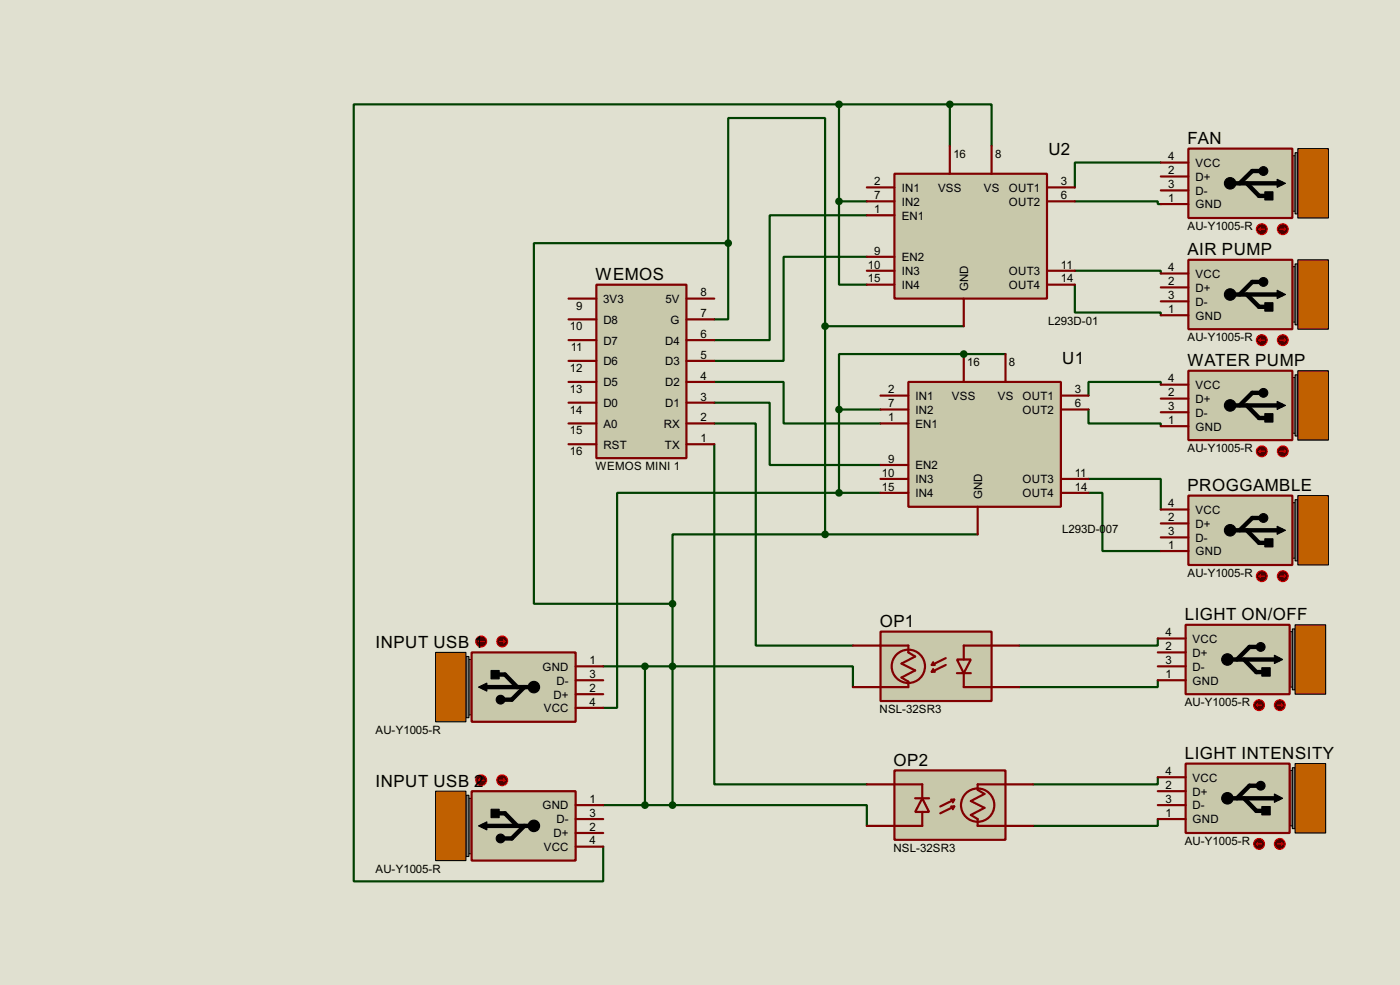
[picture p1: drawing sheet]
<svg xmlns="http://www.w3.org/2000/svg" width="256mm" height="180mm" viewBox="0 0 256 180" stroke-linecap="round" stroke-linejoin="round" font-family="sans-serif">
<path d="M0 0h256.5v180.3h-256.5z" fill="#e0e0d0"/>
<g fill="none" stroke="#004000" stroke-width=".4">
<path d="M158.8 39.4h-17.8v22.9h-10.1M158.8 36.9h-5.1v15.2h5.1M196.9 36.9h15.2v.5h.6M212.7 29.8h-15.8v4.5M151.2 59.7h25.4M158.8 47h-15.2v19.1h-12.7M196.9 49.6h15.8v.5M196.9 52.1v5.1h15.8v.5M130.9 77.5h7.6v40.7h17.8M130.9 69.9h12.7v7.6h17.7M130.9 73.7h10.1v11.4h20.3M176.6 64.8h-22.9v10.2h7.6"/>
<path d="M199.4 75v2.5h13.3v.5M212.7 70.4v-.5h-13.3v2.5M130.9 81.3v62.3h27.9M199.4 87.7h13.3v5.6M199.4 90.2h2.6v10.7h10.7M212.1 116.9v1.3h-25.4M110.5 122h7.7v25.4h-7.7M212.1 124.5v1.3h-25.4M212.1 149.9v1.3h-22.8M212.1 142.3v1.3h-22.8"/>
</g>
<circle cx="176.6" cy="64.8" r=".2" fill="#004000"/>
<g fill="none" stroke="#004000" stroke-width=".4">
<path d="M153.7 19.1h-88.9v142.2h45.7v-6.3M153.7 19.1v17.8M153.7 19.1h20.3M174 19.1h7.7v7.6M174 19.1v7.6M133.4 44.5v14h-2.5M133.4 44.5v-22.9h17.8v76.2M133.4 44.5h-35.6v66h25.4M153.7 75v15.2M176.6 64.8h7.6M151.2 97.8h-28v12.7M151.2 97.8h27.9"/>
<path d="M153.7 90.2h-40.6v39.4h-2.6M153.7 90.2h7.6M123.2 110.5v36.9M118.2 122h38.1v3.8M118.2 147.4h5M123.2 147.4h35.6v3.8"/>
</g>
<g fill="#808080" stroke="#000" stroke-width=".2">
<path d="M236.3 141h1v10.2h-1z"/>
<path d="M236.8 140.5h.5v11.2h-.5z"/>
</g>
<path d="M237.3 139.8h5.6v12.7h-5.6z" fill="#c06000" stroke="#000" stroke-width=".2"/>
<path d="M217.2 139.8h19.1v12.7h-19.1z" fill="#c8c8aa" stroke="#800000" stroke-width=".4"/>
<g fill="#000" stroke="#000" stroke-width=".2">
<circle cx="224.8" cy="146.1" r="1.05"/>
<circle cx="230.9" cy="143.8" r=".8"/>
</g>
<path d="M225.9 146.1h8.4M227.9 146.1l2.3 2.3h1.8M230.7 143.8h-1.8l-2.3 2.3" fill="none" stroke="#000" stroke-width=".8"/>
<path d="M231.2 147.6h1.5v1.6h-1.5z" fill="#000" stroke="#000" stroke-width=".18"/>
<path d="M233.5 145.3l1.5 .8-1.5 .8z" fill="#000" stroke="#000" stroke-width=".18"/>
<path d="M212.1 142.3h5.1M212.1 144.8h5.1M212.1 147.4h5.1M212.1 149.9h5.1" fill="none" stroke="#800000" stroke-width=".4"/>
<circle cx="230.6" cy="154.5" r="1" fill="#400000" stroke="#f00" stroke-width=".2"/>
<path d="M230.2 154.5l.2 .2M230.2 154.5h1M230.4 154.2l-.2 .3" fill="none" stroke="#f00" stroke-width=".2"/>
<circle cx="234.4" cy="154.5" r="1" fill="#400000" stroke="#f00" stroke-width=".2"/>
<path d="M234 154.5h1M234.8 154.2l.2 .3M235 154.5l-.2 .2" fill="none" stroke="#f00" stroke-width=".2"/>
<path d="M109.3 52.1h16.5v31.8h-16.5z" fill="#c8c8aa" stroke="#800000" stroke-width=".4"/>
<g fill="none" stroke="#800000" stroke-width=".4">
<path d="M104.2 58.5h5.1M104.2 54.7h5.1M125.8 58.5h5.1M125.8 54.7h5.1M104.2 77.5h5.1M104.2 73.7h5.1M104.2 69.9h5.1M104.2 66.1h5.1M104.2 62.3h5.1M125.8 77.5h5.1M125.8 73.7h5.1M125.8 69.9h5.1"/>
<path d="M125.8 66.1h5.1M125.8 62.3h5.1M104.2 81.3h5.1M125.8 81.3h5.1"/>
</g>
<g fill="#808080" stroke="#000" stroke-width=".2">
<path d="M236.8 28.5h1v10.2h-1z"/>
<path d="M237.3 28h.5v11.2h-.5z"/>
</g>
<path d="M237.8 27.2h5.6v12.7h-5.6z" fill="#c06000" stroke="#000" stroke-width=".2"/>
<path d="M217.7 27.2h19.1v12.7h-19.1z" fill="#c8c8aa" stroke="#800000" stroke-width=".4"/>
<g fill="#000" stroke="#000" stroke-width=".2">
<circle cx="225.3" cy="33.6" r="1.05"/>
<circle cx="231.4" cy="31.3" r=".8"/>
</g>
<path d="M226.4 33.6h8.4M228.4 33.6l2.3 2.3h1.8M231.2 31.3h-1.8l-2.3 2.3" fill="none" stroke="#000" stroke-width=".8"/>
<path d="M231.7 35.1h1.5v1.5h-1.5z" fill="#000" stroke="#000" stroke-width=".18"/>
<path d="M234 32.8l1.5 .8-1.5 .7z" fill="#000" stroke="#000" stroke-width=".18"/>
<path d="M212.7 29.8h5M212.7 32.3h5M212.7 34.9h5M212.7 37.4h5" fill="none" stroke="#800000" stroke-width=".4"/>
<circle cx="231.1" cy="42" r="1" fill="#400000" stroke="#f00" stroke-width=".2"/>
<path d="M230.7 42l.2 .2M230.7 42h1M230.9 41.7l-.2 .3" fill="none" stroke="#f00" stroke-width=".2"/>
<circle cx="235" cy="42" r="1" fill="#400000" stroke="#f00" stroke-width=".2"/>
<path d="M234.5 42h1M235.3 41.7l.2 .3M235.5 42l-.2 .2" fill="none" stroke="#f00" stroke-width=".2"/>
<g fill="#808080" stroke="#000" stroke-width=".2">
<path d="M85.4 146.1h1v10.2h-1z"/>
<path d="M85.4 145.6h.5v11.2h-.5z"/>
</g>
<path d="M79.8 144.8h5.6v12.7h-5.6z" fill="#c06000" stroke="#000" stroke-width=".2"/>
<path d="M86.4 144.8h19.1v12.7h-19.1z" fill="#c8c8aa" stroke="#800000" stroke-width=".4"/>
<g fill="#000" stroke="#000" stroke-width=".2">
<circle cx="91.7" cy="153.5" r=".8"/>
<circle cx="97.8" cy="151.2" r="1.05"/>
</g>
<path d="M88.4 151.2h8.4M90.7 148.9h1.8l2.3 2.3M96.1 151.2l-2.3 2.3h-1.8" fill="none" stroke="#000" stroke-width=".8"/>
<path d="M90 148.1h1.5v1.6h-1.5z" fill="#000" stroke="#000" stroke-width=".18"/>
<path d="M87.7 151.2l1.5-.8v1.5z" fill="#000" stroke="#000" stroke-width=".18"/>
<path d="M105.5 155h5M105.5 152.5h5M105.5 149.9h5M105.5 147.4h5" fill="none" stroke="#800000" stroke-width=".4"/>
<circle cx="92" cy="142.8" r="1" fill="#400000" stroke="#f00" stroke-width=".2"/>
<path d="M91.5 142.8h1M92.3 142.5l.2 .3M92.5 142.8l-.2 .3" fill="none" stroke="#f00" stroke-width=".2"/>
<circle cx="88.1" cy="142.8" r="1" fill="#400000" stroke="#f00" stroke-width=".2"/>
<path d="M87.7 142.8l.2 .3M87.7 142.8h1M87.9 142.5l-.2 .3" fill="none" stroke="#f00" stroke-width=".2"/>
<g fill="#808080" stroke="#000" stroke-width=".2">
<path d="M85.4 120.7h1v10.2h-1z"/>
<path d="M85.4 120.2h.5v11.2h-.5z"/>
</g>
<path d="M79.8 119.4h5.6v12.7h-5.6z" fill="#c06000" stroke="#000" stroke-width=".2"/>
<path d="M86.4 119.4h19.1v12.7h-19.1z" fill="#c8c8aa" stroke="#800000" stroke-width=".4"/>
<g fill="#000" stroke="#000" stroke-width=".2">
<circle cx="91.7" cy="128.1" r=".8"/>
<circle cx="97.8" cy="125.8" r="1.05"/>
</g>
<path d="M88.4 125.8h8.4M90.7 123.5h1.8l2.3 2.3M96.1 125.8l-2.3 2.3h-1.8" fill="none" stroke="#000" stroke-width=".8"/>
<path d="M90 122.7h1.5v1.6h-1.5z" fill="#000" stroke="#000" stroke-width=".18"/>
<path d="M87.7 125.8l1.5-.8v1.5z" fill="#000" stroke="#000" stroke-width=".18"/>
<path d="M105.5 129.6h5M105.5 127.1h5M105.5 124.5h5M105.5 122h5" fill="none" stroke="#800000" stroke-width=".4"/>
<circle cx="92" cy="117.4" r="1" fill="#400000" stroke="#f00" stroke-width=".2"/>
<path d="M91.5 117.4h1M92.3 117.1l.2 .3M92.5 117.4l-.2 .3" fill="none" stroke="#f00" stroke-width=".2"/>
<circle cx="88.1" cy="117.4" r="1" fill="#400000" stroke="#f00" stroke-width=".2"/>
<path d="M87.7 117.4l.2 .3M87.7 117.4h1M87.9 117.1l-.2 .3" fill="none" stroke="#f00" stroke-width=".2"/>
<path d="M163.9 31.8h27.9v22.9h-27.9z" fill="#c8c8aa" stroke="#800000" stroke-width=".4"/>
<g fill="none" stroke="#800000" stroke-width=".4">
<path d="M158.8 34.3h5.1M158.8 36.9h5.1M158.8 39.4h5.1M174 26.7v5.1M181.7 26.7v5.1M191.8 34.3h5.1M191.8 36.9h5.1M158.8 49.6h5.1M158.8 52.1h5.1M158.8 47h5.1M176.6 54.7v5M191.8 49.6h5.1"/>
<path d="M191.8 52.1h5.1"/>
</g>
<path d="M161.3 115.6h20.4v12.7h-20.4z" fill="#c8c8aa" stroke="#800000" stroke-width=".4"/>
<circle cx="166.4" cy="122" r="3.1" fill="#c8c8aa" stroke="#800000" stroke-width=".4"/>
<path d="M161.3 118.2h5.1v1.2l1.3 .8-2.5 1.3 2.5 1.2-2.5 1.3 1.2 .8v1h-5.1M170.7 121.7h.6M170.7 123h.6M171 121.2l-.3 .5M171 122.5l-.3 .5M173.3 120.5l-2.6 1.2M173.3 121.7l-2.6 1.3" fill="none" stroke="#800000" stroke-width=".4"/>
<path d="M175.3 120.7h2.6l-1.3 2.5z" fill="#c8c8aa" stroke="#800000" stroke-width=".4"/>
<path d="M156.3 118.2h5M186.7 118.2h-10.1v2.5M156.3 125.8h5M175.3 123.2h2.6M176.6 123.2v2.6h10.1" fill="none" stroke="#800000" stroke-width=".4"/>
<path d="M163.9 141h20.3v12.7h-20.3z" fill="#c8c8aa" stroke="#800000" stroke-width=".4"/>
<circle cx="179.1" cy="147.4" r="3.1" fill="#c8c8aa" stroke="#800000" stroke-width=".4"/>
<path d="M174.3 147.6h.5M174.3 146.4h.5M174.8 147.6l-2.5 1.3M174.8 147.6l-.2 .5M174.8 146.4l-2.5 1.2M174.8 146.4l-.2 .5M184.2 143.6h-5.1v1l1.3 .7-2.5 1.3 2.5 1.3-2.5 1.3 1.2 .7v1.3h5.1" fill="none" stroke="#800000" stroke-width=".4"/>
<path d="M169 146.1l1.2 2.5h-2.5z" fill="#c8c8aa" stroke="#800000" stroke-width=".4"/>
<path d="M158.8 143.6h10.2v2.5M167.7 146.1h2.5M169 148.6v2.6h-10.2M184.2 151.2h5.1M184.2 143.6h5.1" fill="none" stroke="#800000" stroke-width=".4"/>
<path d="M166.4 69.9h28v22.9h-28z" fill="#c8c8aa" stroke="#800000" stroke-width=".4"/>
<g fill="none" stroke="#800000" stroke-width=".4">
<path d="M161.3 72.4h5.1M161.3 75h5.1M161.3 77.5h5.1M176.6 64.8v5.1M184.2 64.8v5.1M194.4 72.4h5M194.4 75h5M161.3 87.7h5.1M161.3 90.2h5.1M161.3 85.1h5.1M179.1 92.8v5M194.4 87.7h5"/>
<path d="M194.4 90.2h5"/>
</g>
<g fill="#808080" stroke="#000" stroke-width=".2">
<path d="M236.3 115.6h1v10.2h-1z"/>
<path d="M236.8 115.1h.5v11.2h-.5z"/>
</g>
<path d="M237.3 114.4h5.6v12.7h-5.6z" fill="#c06000" stroke="#000" stroke-width=".2"/>
<path d="M217.2 114.4h19.1v12.7h-19.1z" fill="#c8c8aa" stroke="#800000" stroke-width=".4"/>
<g fill="#000" stroke="#000" stroke-width=".2">
<circle cx="230.9" cy="118.4" r=".8"/>
<circle cx="224.8" cy="120.7" r="1.05"/>
</g>
<path d="M230.7 118.4h-1.8l-2.3 2.3M225.9 120.7h8.4M227.9 120.7l2.3 2.3h1.8" fill="none" stroke="#000" stroke-width=".8"/>
<path d="M231.2 122.2h1.5v1.6h-1.5z" fill="#000" stroke="#000" stroke-width=".18"/>
<path d="M233.5 119.9l1.5 .8-1.5 .8z" fill="#000" stroke="#000" stroke-width=".18"/>
<path d="M212.1 116.9h5.1M212.1 119.4h5.1M212.1 122h5.1M212.1 124.5h5.1" fill="none" stroke="#800000" stroke-width=".4"/>
<circle cx="230.6" cy="129.1" r="1" fill="#400000" stroke="#f00" stroke-width=".2"/>
<path d="M230.2 129.1l.2 .2M230.2 129.1h1M230.4 128.8l-.2 .3" fill="none" stroke="#f00" stroke-width=".2"/>
<circle cx="234.4" cy="129.1" r="1" fill="#400000" stroke="#f00" stroke-width=".2"/>
<path d="M234 129.1h1M234.8 128.8l.2 .3M235 129.1l-.2 .2" fill="none" stroke="#f00" stroke-width=".2"/>
<g fill="#004000" stroke="#004000" stroke-width=".4">
<circle cx="118.1" cy="122" r=".5"/>
<circle cx="118.1" cy="147.4" r=".5"/>
</g>
<g fill="#808080" stroke="#000" stroke-width=".2">
<path d="M236.8 48.8h1v10.2h-1z"/>
<path d="M237.3 48.3h.5v11.2h-.5z"/>
</g>
<path d="M237.8 47.6h5.6v12.7h-5.6z" fill="#c06000" stroke="#000" stroke-width=".2"/>
<path d="M217.7 47.6h19.1v12.7h-19.1z" fill="#c8c8aa" stroke="#800000" stroke-width=".4"/>
<g fill="#000" stroke="#000" stroke-width=".2">
<circle cx="225.3" cy="53.9" r="1.05"/>
<circle cx="231.4" cy="51.6" r=".8"/>
</g>
<path d="M226.4 53.9h8.4M228.4 53.9l2.3 2.3h1.8M231.2 51.6h-1.8l-2.3 2.3" fill="none" stroke="#000" stroke-width=".8"/>
<path d="M231.7 55.4h1.5v1.6h-1.5z" fill="#000" stroke="#000" stroke-width=".18"/>
<path d="M234 53.1l1.5 .8-1.5 .8z" fill="#000" stroke="#000" stroke-width=".18"/>
<path d="M212.7 50.1h5M212.7 52.6h5M212.7 55.2h5M212.7 57.7h5" fill="none" stroke="#800000" stroke-width=".4"/>
<circle cx="231.1" cy="62.3" r="1" fill="#400000" stroke="#f00" stroke-width=".2"/>
<path d="M230.7 62.3l.2 .2M230.7 62.3h1M230.9 62l-.2 .3" fill="none" stroke="#f00" stroke-width=".2"/>
<circle cx="235" cy="62.3" r="1" fill="#400000" stroke="#f00" stroke-width=".2"/>
<path d="M234.5 62.3h1M235.3 62l.2 .3M235.5 62.3l-.2 .2" fill="none" stroke="#f00" stroke-width=".2"/>
<g fill="#808080" stroke="#000" stroke-width=".2">
<path d="M236.8 69.1h1v10.2h-1z"/>
<path d="M237.3 68.6h.5v11.2h-.5z"/>
</g>
<path d="M237.8 67.9h5.6v12.7h-5.6z" fill="#c06000" stroke="#000" stroke-width=".2"/>
<path d="M217.7 67.9h19.1v12.7h-19.1z" fill="#c8c8aa" stroke="#800000" stroke-width=".4"/>
<g fill="#000" stroke="#000" stroke-width=".2">
<circle cx="225.3" cy="74.2" r="1.05"/>
<circle cx="231.4" cy="71.9" r=".8"/>
</g>
<path d="M226.4 74.2h8.4M228.4 74.2l2.3 2.3h1.8M231.2 71.9h-1.8l-2.3 2.3" fill="none" stroke="#000" stroke-width=".8"/>
<path d="M231.7 75.7h1.5v1.6h-1.5z" fill="#000" stroke="#000" stroke-width=".18"/>
<path d="M234 73.5l1.5 .7-1.5 .8z" fill="#000" stroke="#000" stroke-width=".18"/>
<path d="M212.7 70.4h5M212.7 73h5M212.7 75.5h5M212.7 78h5" fill="none" stroke="#800000" stroke-width=".4"/>
<circle cx="231.1" cy="82.6" r="1" fill="#400000" stroke="#f00" stroke-width=".2"/>
<path d="M230.7 82.6l.2 .3M230.7 82.6h1M230.9 82.4l-.2 .2" fill="none" stroke="#f00" stroke-width=".2"/>
<circle cx="235" cy="82.6" r="1" fill="#400000" stroke="#f00" stroke-width=".2"/>
<path d="M234.5 82.6h1M235.3 82.4l.2 .2M235.5 82.6l-.2 .3" fill="none" stroke="#f00" stroke-width=".2"/>
<g fill="#808080" stroke="#000" stroke-width=".2">
<path d="M236.8 92h1v10.2h-1z"/>
<path d="M237.3 91.5h.5v11.2h-.5z"/>
</g>
<path d="M237.8 90.7h5.6v12.7h-5.6z" fill="#c06000" stroke="#000" stroke-width=".2"/>
<path d="M217.7 90.7h19.1v12.7h-19.1z" fill="#c8c8aa" stroke="#800000" stroke-width=".4"/>
<g fill="#000" stroke="#000" stroke-width=".2">
<circle cx="225.3" cy="97.1" r="1.05"/>
<circle cx="231.4" cy="94.8" r=".8"/>
</g>
<path d="M226.4 97.1h8.4M228.4 97.1l2.3 2.3h1.8M231.2 94.8h-1.8l-2.3 2.3" fill="none" stroke="#000" stroke-width=".8"/>
<path d="M231.7 98.6h1.5v1.5h-1.5z" fill="#000" stroke="#000" stroke-width=".18"/>
<path d="M234 96.3l1.5 .8-1.5 .7z" fill="#000" stroke="#000" stroke-width=".18"/>
<path d="M212.7 93.3h5M212.7 95.8h5M212.7 98.4h5M212.7 100.9h5" fill="none" stroke="#800000" stroke-width=".4"/>
<circle cx="231.1" cy="105.5" r="1" fill="#400000" stroke="#f00" stroke-width=".2"/>
<path d="M230.7 105.5l.2 .2M230.7 105.5h1M230.9 105.2l-.2 .3" fill="none" stroke="#f00" stroke-width=".2"/>
<circle cx="235" cy="105.5" r="1" fill="#400000" stroke="#f00" stroke-width=".2"/>
<path d="M234.5 105.5h1M235.3 105.2l.2 .3M235.5 105.5l-.2 .2" fill="none" stroke="#f00" stroke-width=".2"/>
<g fill="#004000" stroke="#004000" stroke-width=".4">
<circle cx="153.7" cy="75" r=".5"/>
<circle cx="153.7" cy="36.9" r=".5"/>
<circle cx="151.1" cy="59.7" r=".5"/>
<circle cx="176.5" cy="64.8" r=".5"/>
<circle cx="151.1" cy="97.8" r=".5"/>
<circle cx="123.2" cy="122" r=".5"/>
<circle cx="123.2" cy="147.4" r=".5"/>
<circle cx="133.4" cy="44.5" r=".5"/>
<circle cx="123.2" cy="110.5" r=".5"/>
<circle cx="174" cy="19.1" r=".5"/>
<circle cx="153.7" cy="19.1" r=".5"/>
<circle cx="153.7" cy="90.2" r=".5"/>
</g>
<g font-size="3.5">
<text x="192.1" y="28.5">U2</text>
<text x="217.6" y="26.4">FAN</text>
<text x="217.6" y="46.7">AIR PUMP</text>
<text x="109.1" y="51.3">WEMOS</text>
<text x="194.6" y="66.6">U1</text>
<text x="217.6" y="67">WATER PUMP</text>
<text x="217.6" y="89.9">PROGGAMBLE</text>
<text x="217.1" y="113.6">LIGHT ON/OFF</text>
<text x="68.8" y="118.6">INPUT USB 1</text>
<text x="161.2" y="114.8">OP1</text>
<text x="163.7" y="140.2">OP2</text>
<text x="217.1" y="139">LIGHT INTENSITY</text>
<text x="68.8" y="144">INPUT USB 2</text>
</g>
<g font-size="2.4">
<text x="174.7" y="28.9">16</text>
<text x="182.3" y="28.9">8</text>
<text x="214" y="29.3">4</text>
<text x="160.2" y="33.9">2</text>
<text x="165.2" y="35.1">IN1</text>
<text x="171.8" y="35.1">VSS</text>
<text x="180.2" y="35.1">VS</text>
<text x="184.8" y="35.1">OUT1</text>
<text x="194.4" y="33.9">3</text>
<text x="214" y="31.9">2</text>
<text x="214" y="34.5">3</text>
<text x="219" y="30.5">VCC</text>
<text x="219" y="33.1">D+</text>
<text x="219" y="35.6">D-</text>
<text x="160.2" y="36.5">7</text>
<text x="160.2" y="39">1</text>
<text x="165.2" y="37.7">IN2</text>
<text x="165.2" y="40.2">EN1</text>
<text x="184.8" y="37.7">OUT2</text>
<text x="194.4" y="36.5">6</text>
<text x="214" y="37">1</text>
<text x="219" y="38.1">GND</text>
<text x="160.2" y="46.6">9</text>
<text x="165.2" y="47.8">EN2</text>
<text x="217.5" y="42.1">AU-Y1005-R</text>
<text x="159" y="49.2">10</text>
<text x="159" y="51.7">15</text>
<text x="165.2" y="50.4">IN3</text>
<text x="165.2" y="52.9">IN4</text>
<text x="177.4" y="53.3" transform="rotate(-90 177.4 53.3)">GND</text>
<text x="184.8" y="50.4">OUT3</text>
<text x="184.8" y="52.9">OUT4</text>
<text x="194.4" y="49.2">11</text>
<text x="194.4" y="51.7">14</text>
<text x="214" y="49.7">4</text>
<text x="214" y="52.2">2</text>
<text x="219" y="50.8">VCC</text>
<text x="219" y="53.4">D+</text>
<text x="105.6" y="56.7">9</text>
<text x="110.5" y="55.4">3V3</text>
<text x="110.5" y="59.3">D8</text>
<text x="121.9" y="55.4">5V</text>
<text x="122.8" y="59.3">G</text>
<text x="128.3" y="58.1">7</text>
<text x="128.3" y="54.3">8</text>
<text x="192" y="59.4">L293D-01</text>
<text x="214" y="54.7">3</text>
<text x="214" y="57.3">1</text>
<text x="219" y="56">D-</text>
<text x="219" y="58.5">GND</text>
<text x="104.4" y="60.5">10</text>
<text x="104.6" y="64.2">11</text>
<text x="110.5" y="63.1">D7</text>
<text x="121.8" y="63.1">D4</text>
<text x="128.3" y="65.6">5</text>
<text x="128.3" y="61.9">6</text>
<text x="217.5" y="62.4">AU-Y1005-R</text>
<text x="104.4" y="68.1">12</text>
<text x="104.4" y="71.9">13</text>
<text x="110.5" y="66.9">D6</text>
<text x="110.5" y="70.7">D5</text>
<text x="121.8" y="70.7">D2</text>
<text x="121.8" y="66.9">D3</text>
<text x="128.3" y="69.5">4</text>
<text x="162.7" y="72">2</text>
<text x="177.2" y="67">16</text>
<text x="184.8" y="67">8</text>
<text x="196.9" y="72">3</text>
<text x="214" y="70">4</text>
<text x="219" y="71.2">VCC</text>
<text x="104.4" y="75.7">14</text>
<text x="110.5" y="74.5">D0</text>
<text x="121.8" y="74.5">D1</text>
<text x="128.3" y="77.1">2</text>
<text x="128.3" y="73.3">3</text>
<text x="162.7" y="74.6">7</text>
<text x="162.7" y="77.1">1</text>
<text x="167.7" y="73.2">IN1</text>
<text x="167.7" y="75.8">IN2</text>
<text x="174.4" y="73.2">VSS</text>
<text x="182.8" y="73.2">VS</text>
<text x="187.3" y="73.2">OUT1</text>
<text x="187.3" y="75.8">OUT2</text>
<text x="196.9" y="74.6">6</text>
<text x="214" y="72.6">2</text>
<text x="214" y="75.1">3</text>
<text x="214" y="77.6">1</text>
<text x="219" y="73.7">D+</text>
<text x="219" y="76.2">D-</text>
<text x="104.4" y="79.5">15</text>
<text x="104.4" y="83.3">16</text>
<text x="110.5" y="78.3">A0</text>
<text x="110.5" y="82.1">RST</text>
<text x="121.6" y="78.3">RX</text>
<text x="121.8" y="82.1">TX</text>
<text x="128.3" y="80.9">1</text>
<text x="167.7" y="78.3">EN1</text>
<text x="217.5" y="82.8">AU-Y1005-R</text>
<text x="219" y="78.8">GND</text>
<text x="109.1" y="86.1">WEMOS MINI 1</text>
<text x="161.6" y="87.3">10</text>
<text x="161.6" y="89.8">15</text>
<text x="162.7" y="84.7">9</text>
<text x="167.7" y="88.5">IN3</text>
<text x="167.7" y="85.9">EN2</text>
<text x="187.3" y="88.5">OUT3</text>
<text x="196.9" y="87.3">11</text>
<text x="196.9" y="89.8">14</text>
<text x="167.7" y="91">IN4</text>
<text x="179.9" y="91.4" transform="rotate(-90 179.9 91.4)">GND</text>
<text x="187.3" y="91">OUT4</text>
<text x="214" y="92.9">4</text>
<text x="214" y="95.4">2</text>
<text x="219" y="94.1">VCC</text>
<text x="194.6" y="97.5">L293D-0</text>
<text x="202.6" y="97.5">07</text>
<text x="214" y="98">3</text>
<text x="214" y="100.5">1</text>
<text x="219" y="96.6">D+</text>
<text x="219" y="99.2">D-</text>
<text x="219" y="101.7">GND</text>
<text x="217.5" y="105.6">AU-Y1005-R</text>
<text x="213.5" y="116.5">4</text>
<text x="213.5" y="119">2</text>
<text x="218.5" y="117.7">VCC</text>
<text x="99.4" y="122.8">GND</text>
<text x="101.9" y="125.3">D-</text>
<text x="108" y="124.1">3</text>
<text x="108" y="121.6">1</text>
<text x="213.5" y="121.6">3</text>
<text x="213.5" y="124.1">1</text>
<text x="218.5" y="120.2">D+</text>
<text x="218.5" y="122.8">D-</text>
<text x="218.5" y="125.3">GND</text>
<text x="99.6" y="130.4">VCC</text>
<text x="101.4" y="127.9">D+</text>
<text x="108" y="129.2">4</text>
<text x="108" y="126.7">2</text>
<text x="161.1" y="130.5">NSL-32SR3</text>
<text x="217" y="129.3">AU-Y1005-R</text>
<text x="68.8" y="134.3">AU-Y1005-R</text>
<text x="213.5" y="141.9">4</text>
<text x="218.5" y="143.1">VCC</text>
<text x="99.4" y="148.2">GND</text>
<text x="108" y="149.5">3</text>
<text x="108" y="147">1</text>
<text x="213.5" y="144.4">2</text>
<text x="213.5" y="147">3</text>
<text x="213.5" y="149.5">1</text>
<text x="218.5" y="145.6">D+</text>
<text x="218.5" y="148.2">D-</text>
<text x="99.6" y="155.8">VCC</text>
<text x="101.4" y="153.3">D+</text>
<text x="101.9" y="150.7">D-</text>
<text x="108" y="154.6">4</text>
<text x="108" y="152.1">2</text>
<text x="163.7" y="155.9">NSL-32SR3</text>
<text x="217" y="154.7">AU-Y1005-R</text>
<text x="218.5" y="150.7">GND</text>
<text x="68.8" y="159.7">AU-Y1005-R</text>
</g>
</svg>
